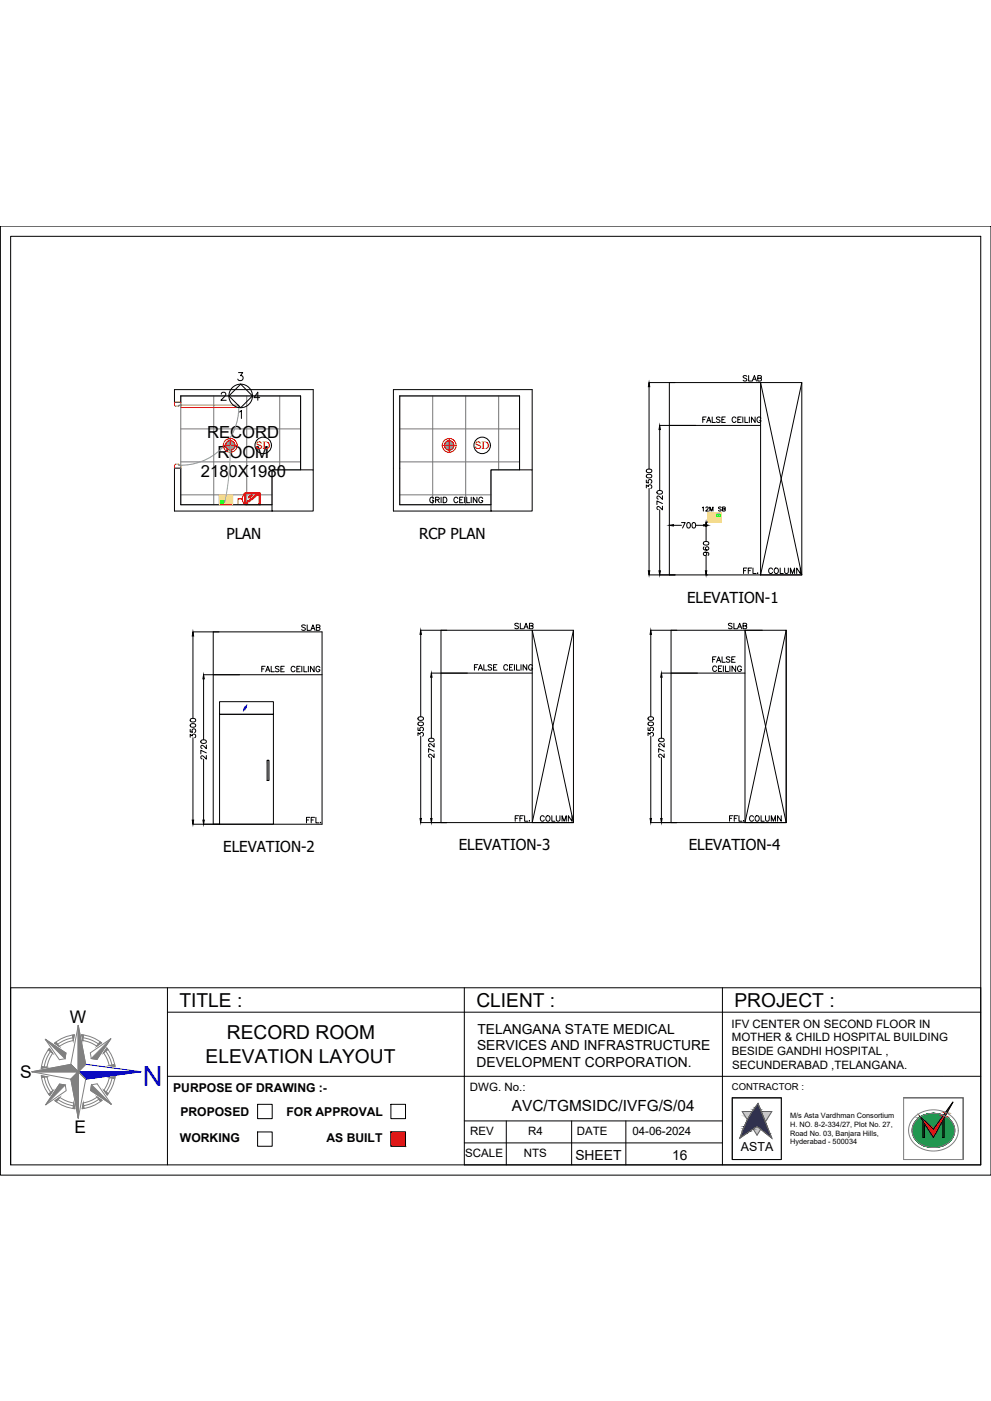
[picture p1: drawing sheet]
<svg xmlns="http://www.w3.org/2000/svg" width="420mm" height="594mm" viewBox="0 0 420 594" stroke-linecap="round" stroke-linejoin="round" font-family="sans-serif">
<!-- layer: ELE-4M UPS P.SB -->
<g fill="none" stroke="#767676" stroke-width=".42">
<path d="M76.6 167.9h50.8v31.3h-12.1v14.8h-38.7zM90.6 167.9v46.1M104.6 167.9v46.1M118.6 167.9v31.3M169.5 167.9h50.8v31.3h-12.1v14.8h-38.7zM183.5 167.9v46.1M197.4 167.9v46.1M211.4 167.9v31.3M76.6 181.9h50.8M76.6 195.9h50.8M169.5 181.9h50.8M169.5 195.9h50.8"/>
<path d="M76.6 209.8h38.7M169.5 209.8h38.7"/>
</g>
<!-- layer: FIRE EXTINGUISHER -->
<g fill="none" stroke="#f00" stroke-width=".42">
<path d="M102.2 211.4l.3 .3zM102.2 211.5h-1.3v2.3M102.5 211.5h.3M103.9 209a3.4 3.4 0 0 0 0 5M103.9 209h6.1v5h-6.1zM104 209.1h5.8v4.8h-5.8zM104.2 213.1l-.4 .3 .5 .6 .3-.3M104.3 213.5l-.3 .2M104.3 213l.9 .3M104.7 212.7l.1 .9M105.1 212.4l.4 .6M105.2 212.3l-.3 .3"/>
<path d="M105.3 212.2l.5 .6M105.8 210.9l-.3 .2M105.9 211.7l.5 .6-.8-.3 .4 .6M106 211l-.6-.4 .2 .8M106.2 210.4l.2 .3-.2 .2-.5-.6 .4-.2-.2 .5M106.7 211.4l-.4 .2 .3 .4 .3-.2-.2-.1M106.8 209.7l-.3 .1v.3l.3 .2 .2-.3M107.1 210.8l.3 .7-.7-.4M107.3 210.6l.4 .6M108 210.2l-.4 .4h.7l-.4 .3M108 210l.5 .6M108.4 209.7l.5 .6"/>
<path d="M108.6 210l-.3 .3M109 209.3l-.4 .3 .5 .5 .3-.3M109.1 209.7l-.3 .1M109.4 209.4l.1-.5-.4 .3 .5 .5M109.5 209.3l.5 .1M110 209h.4v5h-.4zM110.1 209.1h.2v4.8h-.2z"/>
</g>
<!-- layer: WALL -->
<path d="M127.4 199.2v-31.3h-50.8v2.7h-2.6v-5.4h58.8v34M220.3 199.2v-31.3h-50.8v46.1h38.7M225.6 199.2v-34h-58.8v51.5h41.4M115.3 214h-38.7v-15.5h-2.6v18.2h41.3" fill="none" stroke="#000" stroke-width=".42"/>
<!-- layer: COL -->
<path d="M322.5 162.2h17.4v81.6h-17.4zM322.5 162.2l17.4 81.6M339.9 162.2l-17.4 81.6M115.3 199.2h17.5v17.5h-17.5zM208.2 199.2h17.4v17.5h-17.4zM225.7 267.3h17.4v81.5h-17.4zM225.7 267.3l17.4 81.5M243.1 267.3l-17.4 81.5M315.9 267.3h17.4v81.5h-17.4zM315.9 267.3l17.4 81.5M333.3 267.3l-17.4 81.5" fill="none" stroke="#000" stroke-width=".42"/>
<!-- layer: DOOR -->
<path d="M74 170.6h2.8v1.2h-1v.4h-1.4l-.4-.4zM74 171.8h.1M76.8 171.8h24.4v1h-24.4zM74 197.3h.1M74.1 197.1l1.7-.2v.4h1v1.2h-2.8z" fill="none" stroke="#b88a00" stroke-width=".42"/>
<path d="M101.2 172.8a24.5 24.5 0 0 1-25.4 24.5" fill="none" stroke="#5ca1b8" stroke-width=".42"/>
<path d="M93 210h5.6v4h-5.6zM95.1 210.6h.6v1.2h-.6zM95.1 212.2h.6v1.2h-.6zM95.9 210.6h.6v1.2h-.6zM95.9 212.2h.6v1.2h-.6zM96.7 212.2h.6v1.2h-.6zM97.5 212.2h.6v1.2h-.6zM300.1 217.3h5.7v4.1h-5.7zM302.2 219.5h.6v1.3h-.6zM303 219.5h.6v1.3h-.6z" fill="none" stroke="#ffbf00" stroke-width=".42"/>
<path d="M93.5 212.2h.6v1.2h-.6zM94.3 212.2h.6v1.2h-.6z" fill="none" stroke="#0f0" stroke-width=".42"/>
<!-- layer: ELE-4M RAW P.SB -->
<g fill="none" stroke="#ffbf00" stroke-width=".42">
<path d="M93.5 210.6h1.4v1.2h-1.4zM93.9 210.9h.1M94.3 211.4h.1M94.4 211h.1M96.7 210.6h1.5v1.2h-1.5zM97.1 210.9h.1M97.5 211.4h.1M97.7 211h.1M97.7 210.9v.1M300.6 219.5v1.3h1.4v-1.3M301.2 219.8l.1 .2zM303.8 219.5v1.3h1.5v-1.3"/>
<path d="M304.5 219.8v.2zM301.1 220.4h.1M301.6 220.5h.1M304.3 220.4h.1M304.8 220.5h.1"/>
</g>
<!-- layer: ELE-12W LED -->
<g fill="none" stroke="#f00" stroke-width=".42">
<path d="M94.7 188.9h5.9M97.6 185.9v5.9M187.5 188.9h5.9M190.5 185.9v5.9"/>
<circle cx="97.6" cy="188.9" r="2"/>
<circle cx="97.6" cy="188.9" r="2.94"/>
<circle cx="190.4" cy="188.9" r="2"/>
<circle cx="190.4" cy="188.9" r="2.94"/>
</g>
<g fill="none" stroke="#989898" stroke-width=".42">
<path d="M95.6 188.9l2 2M95.6 189l1.9 1.9M95.6 188.7l2.2 2.2M95.6 189.1l1.8 1.7M95.6 188.6l2.3 2.2M95.7 188.5l2.3 2.3M95.7 189.2l1.5 1.6M95.7 188.4l2.4 2.4M95.7 189.4l1.4 1.4M95.7 188.3l2.4 2.5M95.7 188.2l2.6 2.5-2.6-2.4M95.8 188.1l2.6 2.6"/>
<path d="M95.8 188l2.7 2.7M95.8 189.7l1 1M95.8 188l2.7 2.6M95.9 187.9l2.7 2.7M95.9 189.9l.6 .6M96 187.8l2.7 2.7-2.8-2.7M96 187.6l2.8 2.8M96.1 187.6l2.8 2.8M96.2 187.5l2.8 2.8M96.2 187.4l2.9 2.8M96.3 187.4l2.8 2.8M96.5 187.2l2.8 2.8-2.9-2.7"/>
<path d="M96.5 187.2l2.8 2.7M96.7 187.1l2.7 2.7M96.7 187.1l2.7 2.6M96.9 187l2.6 2.6M97 187l2.5 2.5M97.1 186.9l2.5 2.5M97.2 186.9l2.4 2.4M97.3 186.9l2.3 2.3M97.5 186.9l2.1 2.1M97.6 186.9l2 2M97.8 186.9l1.8 1.8M97.9 186.9l1.7 1.7"/>
<path d="M98.2 186.9l1.3 1.4M98.3 187l1.2 1.1M98.8 187.2l.4 .5M188.5 189l1.8 1.9M188.5 188.7l2.1 2.2-2.1-2.1M188.5 189.1l1.7 1.7M188.5 189.2l1.6 1.6M188.6 189.5l1.2 1.2M188.6 188.2l2.5 2.5-2.6-2.4M188.6 188l2.8 2.6M188.6 189.7l1 1M188.8 187.8l2.8 2.7"/>
<path d="M188.8 187.7l2.8 2.8M188.9 187.6l3 2.6M189.1 187.4l2.9 2.7M189.6 187l2.7 2.7-2.7-2.6M189.9 186.9l2.4 2.6M190.1 186.9l2.3 2.3M190.2 186.9l2.2 2.2M190.4 186.9l2 2M190.5 186.9l1.9 1.9M190.6 186.9l1.8 1.8M190.7 186.9l1.7 1.7M190.9 186.9l1.5 1.5"/>
<path d="M190.9 190.8l-2.4-2.4 2.3 2.4M191 186.9l1.4 1.4M191.4 187.1l.8 .9M191.6 187.2l.5 .5M192.2 189.9l-2.8-2.8 2.7 2.8"/>
</g>
<!-- layer: FA-BELOW SMOKE DERECTOR -->
<g fill="none" stroke="#000" stroke-width=".42">
<circle cx="111.6" cy="188.9" r="3.5"/>
<circle cx="204.4" cy="188.9" r="3.5"/>
</g>
<!-- layer: ELE-LIGHTING WIRING -->
<path d="M97.6 188.9l-.6 12.8-1.6 11.1" fill="none" stroke="#63d7b6" stroke-width=".42"/>
<!-- layer: ELE-SOCKET NMBERING -->
<g fill="none" stroke="#000" stroke-width=".42">
<path d="M183.9 211.4a.85 .85 0 0 0-1-.6 .85 .85 0 0 0-.7 .9v.6a.83 .83 0 0 0 .9 .9 .83 .83 0 0 0 .8-.9h-.6M184.7 211.9l1.3-.1 .1-.7-1.4-.3v2.4M185.5 211.9l.7 1.3M187 210.8v2.4M187.9 210.8h.8a1.25 1.25 0 0 1 .8 1.2 1.25 1.25 0 0 1-.8 1.2h-.8zM194.1 211.4a.86 .86 0 0 0-1-.6 .86 .86 0 0 0-.7 .9v.6a.86 .86 0 0 0 .7 .9 .86 .86 0 0 0 1-.6M194.9 211.9h.9M196.3 210.8h-1.4v2.4h1.4M197 210.8v2.4M197.9 210.8v2.4h1.3M199.8 210.8v2.4M202.2 210.8v2.4l-1.5-2.4v2.4"/>
<path d="M204.7 211.4a.86 .86 0 0 0-1-.6 .86 .86 0 0 0-.7 .9v.6a.84 .84 0 0 0 .8 .9 .84 .84 0 0 0 .9-.9h-.6M315.2 242h.9M316.7 240.9h-1.5v2.3M317.2 242h.9M318.7 240.9h-1.5v2.3M319.2 240.9v2.3h1.4M321.1 243.1h.3zM302.1 279.6h.9M303.6 278.5h-1.5v2.3M306.1 278.5v2.3h1.4M309.5 278.8l-.6-.3-1 .3 .2 .6 1.4 .8v.3l-.6 .3-1-.3M310.2 279.6h.9"/>
<path d="M311.7 278.5h-1.5v2.3h1.5M111 283.6h.9M112.4 282.5h-1.4v2.4M112.6 284.9l.9-2.4 .9 2.4M113 284.1h1.1M115 282.5v2.4h1.3M118.3 282.9l-.5-.4-1 .4 .2 .5 1.3 .8-.5 .7-1-.4M119.1 283.6h.9M120.5 282.5h-1.4v2.4h1.4M125.1 283.1a.85 .85 0 0 0-1-.6 .85 .85 0 0 0-.7 .9v.6a.85 .85 0 0 0 .7 .9 .85 .85 0 0 0 1-.6M125.9 283.6h.8M127.3 282.5h-1.4v2.4h1.4"/>
<path d="M128 282.5v2.4M128.8 282.5v2.4h1.4M130.7 282.5v2.4M133.2 282.5v2.4l-1.6-2.4v2.4M135.6 283.1a.86 .86 0 0 0-1-.6 .86 .86 0 0 0-.6 .9v.6a.83 .83 0 0 0 .8 .9 .83 .83 0 0 0 .8-.9h-.5M201.1 283h.9M202.6 281.8h-1.5v2.4M202.8 284.2l.9-2.4 .9 2.4M203.1 283.4h1.2M205.1 281.8v2.4h1.4M208.5 282.2l-.6-.4-1 .4 .2 .5 1.4 .8v.3l-.6 .4-1-.4M209.2 283h.9"/>
<path d="M210.7 281.8h-1.5v2.4h1.5M215.2 282.4a.86 .86 0 0 0-.9-.6 .86 .86 0 0 0-.7 .9v.6a.86 .86 0 0 0 .7 .9 .86 .86 0 0 0 .9-.6M216 283h.9M217.5 281.8h-1.5v2.4h1.5M218.1 281.8v2.4M219 281.8v2.4h1.3M220.9 281.8v2.4M223.3 281.8v2.4l-1.5-2.4v2.4M225.8 282.4a.85 .85 0 0 0-1-.6 .85 .85 0 0 0-.7 .9v.6a.83 .83 0 0 0 .8 .9 .83 .83 0 0 0 .9-.9h-.6M303.8 280.8l.9-2.3 .9 2.3M303.8 282.9a.86 .86 0 0 0-1-.5 .86 .86 0 0 0-.7 .9v.5a.86 .86 0 0 0 .7 .9 .86 .86 0 0 0 1-.5M304.1 280.1h1.1"/>
<path d="M304.6 283.5h.9M306 282.4h-1.4v2.3h1.4M306.7 282.4v2.3M307.6 282.4v2.3h1.3M309.5 282.4v2.3M311.9 282.4v2.3l-1.5-2.3v2.3M314.3 282.9a.85 .85 0 0 0-.9-.5 .85 .85 0 0 0-.7 .9v.5a.83 .83 0 0 0 .8 .9 .83 .83 0 0 0 .8-.9h-.5M129.9 347.7h.9M131.4 346.6h-1.5v2.3M131.9 347.7h.9M133.4 346.6h-1.5v2.3M133.9 346.6v2.3h1.4"/>
<path d="M135.8 348.8h.2zM218.4 347h.9M219.9 345.9h-1.5v2.3M220.4 347h.9M221.9 345.9h-1.5v2.3M222.4 345.9v2.3h1.4M224.4 348v.2z"/>
</g>
<!-- layer: 0 -->
<g fill="none" stroke="#000" stroke-width=".42">
<path d="M.2 95.9h420v402.4h-420zM4.5 100.2h411.3v393.8h-411.3zM101.1 158h1.8l-1 1.3a1.13 1.13 0 0 1 .9 1.8 1.13 1.13 0 0 1-2-.4M93.8 167.1l.3-.6 1-.2 .5 .4 .2 .6-2.1 2.4h2.2M97 167.9l5-5 5 5-5 5zM101.5 174.7l.8-.7 .1 3.4M110.1 168.6h-2.4l1.6-2.3v3.4M113.3 322.4h.7v8.5h-.7zM196.9 418.9v75.1h218.9M415.8 418.9h-411.3v75.1M331.2 465.5h-20.7v26.2h20.7M383.1 465.5h25.3v26.2"/>
<path d="M310.5 491.5v-26h20.8v26"/>
<circle cx="102" cy="167.9" r="5"/>
</g>
<!-- layer: MEP_HVAC_RA_DUCT -->
<path d="M322.5 162.2h-38.7v81.6h56.1M283.8 180.4h38.7M90.4 267.9h46.1v81.6h-46.1zM225.7 267.3h-38.7v81.5h56.1M323.2 267.3h-38.7v81.5h48.8v-81.5M90.4 286.1h46.1M93.1 297.5h22.8v5.4h-22.8zM187 285.4h38.7M284.5 285.4h31.4M93.1 302.9h22.8v46.6h-22.8z" fill="none" stroke="#000" stroke-width=".42"/>
<!-- layer: ELE-4M UPS P.SB -->
<g fill="none" stroke="#000" stroke-width=".42">
<path d="M275.2 162.2h11M275.2 164v34.9M274.1 199.2a1.16 1.16 0 0 1 1.5-.4 1.16 1.16 0 0 1 .6 1.3 1.16 1.16 0 0 1-1.4 .5 1.16 1.16 0 0 1-.7-1.4zM279.7 180.4h15.3M279.7 182.1v25.9M274 206.9v-1.2l.9 .6a.78 .78 0 0 1 1.3-.5 .78 .78 0 0 1-.3 1.3M274 203.6v1.1l1 .1a.82 .82 0 0 1 0-1.3 .82 .82 0 0 1 1.2 .2 .82 .82 0 0 1-.3 1.2M274.1 201.5a1.16 1.16 0 0 1 1.5-.5 1.16 1.16 0 0 1 .6 1.3 1.16 1.16 0 0 1-1.4 .5 1.16 1.16 0 0 1-.7-1.3zM275.2 207.1v34.9M278.6 208.3a1.16 1.16 0 0 1 1.5-.4 1.16 1.16 0 0 1 .6 1.3 1.16 1.16 0 0 1-1.4 .5 1.16 1.16 0 0 1-.7-1.4zM279.7 216.2v25.8M280.9 214.6v1.6l-1.9-1.5-.5 .9 .6 .5"/>
<path d="M280.9 213.5l-2.4-1.1v1.6M280.9 210.2v1.6l-1.9-1.5-.5 .9 .6 .4M283.8 222.6v.2M285.5 222.8h3.4M288.9 221.6h1.6l-1.1 2.3M291.5 221.7a1.14 1.14 0 0 1 1.4 .8 1.14 1.14 0 0 1-.8 1.4l-.8-.4-.1-.9zM293.7 221.7a1.14 1.14 0 0 1 1.4 .8 1.14 1.14 0 0 1-.8 1.4l-.8-.4-.1-.9zM295 222.8h3.3M298.3 229.9a1.16 1.16 0 0 1 1.4-.4 1.16 1.16 0 0 1 .7 1.3 1.16 1.16 0 0 1-1.4 .5 1.16 1.16 0 0 1-.7-1.4zM298.5 231.9l-.2 .1a1.14 1.14 0 0 0 .8 1.4 1.14 1.14 0 0 0 1.4-.8 .72 .72 0 0 0-.6-.8 .72 .72 0 0 0-.8 .7 .72 .72 0 0 0 .6 .8M299 234.1a.72 .72 0 0 1 .6 1 .72 .72 0 0 1-1.2 .3 .72 .72 0 0 1 .1-1.1l.5-.2a1.1 1.1 0 0 1 1.5 .9l-.3 .5M299.3 221.4h.8"/>
<path d="M299.4 223.2v6.4M299.4 235.6v6.4M300.1 222.6v.2M275.2 243.8h11M299.3 243.8h.8M81.8 267.9h11M81.8 269.7v34.9M178.3 267.3h11.1M178.4 269v34.9M275.9 267.3h11M275.9 269v34.9M86.3 286.1h15.3"/>
<path d="M86.3 287.9v25.8M182.9 285.4h15.3M182.9 287.2v25.8M280.4 285.4h15.3M280.4 287.2v25.8M80.6 312.6v-1.2l.9 .7a.77 .77 0 0 1 1.3-.6 .77 .77 0 0 1-.3 1.3M80.6 309.3v1.1l1 .1a.82 .82 0 0 1 0-1.2 .82 .82 0 0 1 1.3 .1 .82 .82 0 0 1-.4 1.2M80.8 307.2a1.16 1.16 0 0 1 1.4-.5 1.16 1.16 0 0 1 .7 1.4 1.16 1.16 0 0 1-1.5 .4 1.16 1.16 0 0 1-.6-1.3zM80.8 305a1.16 1.16 0 0 1 1.4-.5 1.16 1.16 0 0 1 .7 1.3 1.16 1.16 0 0 1-1.5 .5 1.16 1.16 0 0 1-.6-1.3zM81.8 312.8v35M85.3 314a1.16 1.16 0 0 1 1.4-.4 1.16 1.16 0 0 1 .7 1.3 1.16 1.16 0 0 1-1.5 .5 1.16 1.16 0 0 1-.6-1.4zM87.5 319.2l-2.4-1.1v1.6"/>
<path d="M87.5 315.9v1.6l-1.9-1.5-.5 .9 .6 .5M177.2 311.9v-1.2l.9 .7a.78 .78 0 0 1 1.2-.6 .78 .78 0 0 1-.2 1.3M177.2 308.6v1.1l1 .1a.82 .82 0 0 1 0-1.2 .82 .82 0 0 1 1.2 .1 .82 .82 0 0 1-.3 1.2M177.3 306.5a1.16 1.16 0 0 1 1.4-.5 1.16 1.16 0 0 1 .7 1.4 1.16 1.16 0 0 1-1.4 .4 1.16 1.16 0 0 1-.7-1.3zM177.3 304.3a1.16 1.16 0 0 1 1.4-.5 1.16 1.16 0 0 1 .7 1.4 1.16 1.16 0 0 1-1.4 .4 1.16 1.16 0 0 1-.7-1.3zM178.4 312.2v34.9M181.8 313.3a1.16 1.16 0 0 1 1.5-.4 1.16 1.16 0 0 1 .6 1.3 1.16 1.16 0 0 1-1.4 .5 1.16 1.16 0 0 1-.7-1.4zM184 319.7v1.5l-1.8-1.4-.5 .9 .6 .4M184 318.6l-2.3-1.1v1.5M184 315.2v1.6l-1.8-1.5-.5 .9 .6 .5M274.7 311.9v-1.2l.9 .7a.78 .78 0 0 1 1.3-.6 .78 .78 0 0 1-.3 1.3M274.7 308.6v1.1l1 .1a.82 .82 0 0 1 0-1.2 .82 .82 0 0 1 1.3 .1 .82 .82 0 0 1-.4 1.2"/>
<path d="M274.9 306.5a1.16 1.16 0 0 1 1.4-.5 1.16 1.16 0 0 1 .7 1.4 1.16 1.16 0 0 1-1.5 .4 1.16 1.16 0 0 1-.6-1.3zM274.9 304.3a1.16 1.16 0 0 1 1.4-.5 1.16 1.16 0 0 1 .7 1.4 1.16 1.16 0 0 1-1.5 .4 1.16 1.16 0 0 1-.6-1.3zM275.9 312.2v34.9M279.4 313.3a1.16 1.16 0 0 1 1.4-.4 1.16 1.16 0 0 1 .7 1.3 1.16 1.16 0 0 1-1.5 .5 1.16 1.16 0 0 1-.6-1.4zM281.6 319.7v1.5l-1.9-1.4-.4 .9 .5 .4M281.6 318.6l-2.3-1.1v1.5M281.6 315.2v1.6l-1.9-1.5-.4 .9 .5 .5M86.3 321.9v25.9M87.5 320.4v1.5l-1.9-1.4-.5 .9 .6 .4M182.9 321.2v25.9M280.4 321.2v25.9M81.8 349.5h11"/>
<path d="M178.3 348.8h11.1M275.9 348.8h11"/>
</g>
<g fill="#000" stroke="#000" stroke-width=".42">
<path d="M275.2 162.2l.3 1.8h-.6zM279.7 180.4l.3 1.7h-.6zM283.8 222.8l1.7-.3v.5zM298.3 222.5l1.8 .3-1.8 .2zM299.4 221.4l.3 1.8h-.6zM274.9 242h.6l-.3 1.8zM279.4 242h.6l-.3 1.8zM299.1 242h.6l-.3 1.8zM81.8 267.9l.3 1.8h-.6zM178.4 267.3l.3 1.7h-.6zM275.9 267.3l.3 1.7h-.6zM86.3 286.1l.3 1.8h-.6z"/>
<path d="M182.9 285.4l.3 1.8h-.6zM280.4 285.4l.3 1.8h-.6zM81.5 347.8h.6l-.3 1.7zM86 347.8h.6l-.3 1.7zM178.1 347.1h.6l-.3 1.7zM182.6 347.1h.6l-.3 1.7zM275.6 347.1h.6l-.3 1.7zM280.1 347.1h.6l-.3 1.7z"/>
</g>
<!-- layer: 0 -->
<path d="M113.3 322.4l.7 8.5v-8.5zM113.3 322.4l.7 8.5h-.7z" fill="#dbdbdb" stroke="#dbdbdb" stroke-width=".42"/>
<!-- layer: SECTION -->
<path d="M104 299.5l-.7 1.3M104.5 299.8l-.7 1.3M104.7 298.8l-1.6 2.8" fill="none" stroke="#00f" stroke-width=".42"/>
<!-- layer: hatch -->
<path d="M415.8 418.8v75.2" fill="none" stroke="#000" stroke-width=".42"/>
<!-- layer: TITLE -->
<g fill="none" stroke="#808080" stroke-width=".42">
<path d="M33.2 434.8v19.7v-19.7M34.6 438.8a15.7 15.7 0 0 1 8.5 3.4l-2.1 1.4a13.3 13.3 0 0 0-5.9-2.4zM13.5 454.5h19.7l-3.1 3.1 3.1-3.1zM17.5 456.1l2.5 .5a13.3 13.3 0 0 0 2.5 5.9l-1.4 2a15.7 15.7 0 0 1-3.6-8.4zM18.8 456.8a14.6 14.6 0 0 0 2.7 6.4M19.2 440.7l8.8 5.8-.4 2.4-2.4 .5zM20.9 444.6a15.7 15.7 0 0 0-3.4 8.4l2.4-.5a13.2 13.2 0 0 1 2.4-5.9l-1.4-2M21.4 445.9a14.6 14.6 0 0 0-2.6 6.5M23.1 442.4a15.7 15.7 0 0 1 8.4-3.6l-.5 2.5a13.3 13.3 0 0 0-5.8 2.4zM25.3 459.7l2.4 .4 .4 2.4-8.7 6zM30 451.3l3.2 3.2-3.2-3.2M30 451.3l-16.5 3.2 16.6 3.1 3.1 16.5 3.2-16.5"/>
<path d="M30.9 440.1a14.6 14.6 0 0 0-6.4 2.7M35.3 440.1a14.6 14.6 0 0 1 6.4 2.6M36.3 451.3l-3.1-16.5-3.2 16.5M36.3 451.3l-3.1 3.2v19.6v-19.6l3.2 3.1-3.2-3.1zM38.3 446.5l8.7-6-5.9 8.7-2.4-.3zM38.8 460l2.4-.4 6 8.7-8.8-5.9zM44.8 445.8a14.6 14.6 0 0 1 2.7 6.2M45.3 444.4a15.7 15.7 0 0 1 3.4 7.7l-2.4-.3a13.4 13.4 0 0 0-2.4-5.3zM46.3 457l2.5-.4a15.8 15.8 0 0 1-3.4 7.7l-1.4-2a13.4 13.4 0 0 0 2.3-5.3zM47.5 456.8a14.6 14.6 0 0 1-2.5 6.2M23.3 466.7l2-1.4a13.4 13.4 0 0 0 6 2.4l.4 2.4a15.7 15.7 0 0 1-8.4-3.4zM24.7 466.3a14.6 14.6 0 0 0 6.4 2.6"/>
<path d="M35.3 467.7a13.4 13.4 0 0 0 5.9-2.5l2 1.4a15.7 15.7 0 0 1-8.3 3.5zM41.9 466.1a14.6 14.6 0 0 1-6.4 2.7"/>
</g>
<g fill="#808080" stroke="#808080" stroke-width=".42">
<path d="M33.2 434.8l3.1 16.5-3.1 3.2z"/>
<path d="M33.2 454.5v19.6l-3.1-16.5z"/>
<path d="M41.2 465.2l2 1.4-.6 .5z"/>
<path d="M38.8 460l8.4 8.3-8.8-5.9z"/>
<path d="M44 462.3l1.9 1.4-.5 .6z"/>
<path d="M35.3 467.7l.4 2.3-.8 .1z"/>
<path d="M31.3 467.7l.4 2.4-.8-.1z"/>
<path d="M20.6 463.9l1.9-1.4-1.4 2z"/>
<path d="M23.3 466.7l2-1.4-1.3 1.9z"/>
<path d="M25.3 459.7l2.4 .4-8.3 8.4z"/>
<path d="M13.5 454.5l16.5-3.2 3.2 3.2z"/>
<path d="M17.5 456.2l2.5 .4-2.4 .4z"/>
<path d="M17.6 452.2l2.3 .3-2.4 .5z"/>
<path d="M47 440.5l-5.9 8.7-2.4-.3z"/>
<path d="M42.4 441.7l.7 .5-2.1 1.4z"/>
<path d="M45.3 444.4l.5 .7-1.9 1.4z"/>
<path d="M34.6 438.8l.8 .1-.3 2.3z"/>
<path d="M19.2 440.7l8.8 5.8-.4 2.4z"/>
<path d="M30.7 438.9l.8-.1-.4 2.5z"/>
<path d="M20.9 444.6l1.4 2-1.9-1.3z"/>
<path d="M23.1 442.4l.7-.5 1.4 1.8z"/>
<path d="M46.3 451.8l2.3-.5 .1 .8z"/>
<path d="M46.3 457l2.5-.4-.2 .8z"/>
</g>
<path d="M36.3 451.3l23.5 3.2-23.4 3.1" fill="none" stroke="#00f" stroke-width=".42"/>
<path d="M33.2 454.5h26.6l-23.4 3.1z" fill="#00f" stroke="#00f" stroke-width=".42"/>
<!-- layer: MEP_HVAC_TEXT -->
<path d="M71 418.9v75.1M306.3 418.9v75.1M71 429.2h344.8M71 456.4h344.8M196.9 475.3h109.4M214.7 475.3v18.7M242.4 475.3v18.7M265.3 475.3v18.7M196.9 484.6h109.4" fill="none" stroke="#000" stroke-width=".42"/>
<!-- layer: 0.0 -->
<path d="M109.2 468.3h6.2v6h-6.2zM109.2 480h6.2v6.1h-6.2zM165.7 468.3h6.2v6h-6.2zM165.7 480h6.2v6.1h-6.2zM389.9 473.3l5.9 5.5 8.2-11.5-8.2 15zM391.2 475.3v7h.8v-5.8M400.3 474.2v8.1h-.8v-6.8" fill="none" stroke="#000" stroke-width=".42"/>
<!-- layer: MEP_HVAC_TEXT -->
<path d="M165.7 480l6.2 6.1v-6.1zM165.7 480l6.2 6.1h-6.2z" fill="#f00" stroke="#f00" stroke-width=".42"/>
<!-- layer: 0.0 -->
<g fill="#000" stroke="#000" stroke-width=".42">
<path d="M391.2 475.3l.2 .2zM400.3 474.2v1.1h-.7z"/>
<path d="M391.2 475.5l.8 1zM391.2 475.5l.8 1h-.8z"/>
<path d="M391.2 476.5l.8 5.8v-5.8zM391.2 476.5l.8 5.8h-.8z"/>
<path d="M399.6 475.3l.7 .2zM399.6 475.3l.7 .2z"/>
<path d="M399.5 475.5l.8 6.8v-6.8zM399.5 475.5l.8 6.8h-.8z"/>
</g>
<g fill="#139b48" stroke="#139b48" stroke-width=".42">
<path d="M395.4 472.1h.6z"/>
<path d="M399.5 475.5l-.1 .2z"/>
<path d="M395.2 486.6h1.1z"/>
<path d="M395.4 472.1h.9zM395.3 472.1h1z"/>
<path d="M395.3 472.1h1.2zM395 472.1h1.5z"/>
<path d="M395 472.1l1.7 .1zM394.8 472.2h1.9z"/>
<path d="M394.8 472.2h2.1zM394.6 472.2h2.3z"/>
<path d="M394.6 472.2h2.5zM394.4 472.2h2.7z"/>
<path d="M394.4 472.2h2.9zM394.1 472.2h3.2z"/>
<path d="M394.1 472.2l3.5 .1zM394 472.3h3.6z"/>
<path d="M394 472.3h3.8zM393.7 472.3h4.1z"/>
<path d="M393.7 472.3h4.3zM393.5 472.3h4.5z"/>
<path d="M393.5 472.3l4.7 .1zM393.3 472.4h4.9z"/>
<path d="M393.3 472.4h5.1zM393.1 472.4h5.3z"/>
<path d="M393.1 472.4l5.5 .1zM392.9 472.5h5.7z"/>
<path d="M392.9 472.5h5.9zM392.7 472.5h6.1z"/>
<path d="M392.7 472.5l6.3 .1zM392.5 472.6h6.5z"/>
<path d="M392.5 472.6l6.7 .1zM392.3 472.7h6.9z"/>
<path d="M392.3 472.7h7.1zM392.1 472.7h7.3z"/>
<path d="M392.1 472.7l7.5 .1zM391.9 472.8h7.7z"/>
<path d="M391.9 472.8l7.9 .1zM391.7 472.9h8.1z"/>
<path d="M391.7 472.9l8.3 .1zM391.5 473h8.5z"/>
<path d="M391.5 473h8.5zM391.3 473h8.6z"/>
<path d="M391.3 473h8.6zM391 473.2h8.8z"/>
<path d="M391 473.2h8.8zM390.6 473.4h9.1z"/>
<path d="M400.7 473.4l.4 .1zM400.7 473.4l.4 .1z"/>
<path d="M390.6 473.4h9.1zM390.3 473.6h9.2z"/>
<path d="M400.6 473.5l.8 .2zM400.6 473.5l.8 .2h-.9z"/>
<path d="M390.1 473.7l.2 .2zM389.8 473.9h.5z"/>
<path d="M400.5 473.7l1.3 .2zM400.5 473.7l1.3 .2h-1.4z"/>
<path d="M389.8 473.9l.7 .2zM389.5 474.1l.3-.2 .7 .2z"/>
<path d="M400.4 473.9l1.7 .3zM400.4 473.9l1.7 .3h-1.8z"/>
<path d="M400.3 474.2h1.8zM400.3 474.2h1.8z"/>
<path d="M389.5 474.1l1.1 .3zM389.2 474.4l.3-.3 1.1 .3z"/>
<path d="M400.3 474.2l2.1 .2zM400.3 474.2l2.1 .2h-2.1z"/>
<path d="M389.2 474.4l1.6 .2-.2-.2zM388.9 474.6l.3-.2 1.6 .2z"/>
<path d="M400.3 474.4l2.4 .3-.3-.3zM400.3 474.4l2.4 .3h-2.4z"/>
<path d="M388.9 474.6l2.1 .3-.2-.3zM388.6 474.9l.3-.3 2.1 .3z"/>
<path d="M400.3 474.7l2.6 .3-.2-.3zM400.3 474.7l2.6 .3h-2.6z"/>
<path d="M388.6 474.9l2.5 .3-.1-.3zM388.6 474.9l2.5 .3h-2.7z"/>
<path d="M400.3 475l2.9 .2-.3-.2zM400.3 475l2.9 .2h-2.9z"/>
<path d="M388.4 475.2l2.8 .1zM388.4 475.2l2.8 .1h-3z"/>
<path d="M388.2 475.3l3 .1zM388.2 475.3l3 .1z"/>
<path d="M400.3 475.2l3.1 .3-.2-.3zM400.3 475.2l3.1 .3h-3.1z"/>
<path d="M388.1 475.4l3.1 .3v-.3zM388.1 475.4l3.1 .3h-3.3z"/>
<path d="M400.3 475.5l3.3 .3-.2-.3zM400.3 475.5l3.3 .3h-3.3z"/>
<path d="M387.9 475.7l3.3 .4v-.4zM387.9 475.7l3.3 .4h-3.5z"/>
<path d="M400.3 475.8l3.5 .3-.2-.3zM400.3 475.8l3.5 .3h-3.5z"/>
<path d="M387.7 476.1l3.5 .3v-.3zM387.7 476.1l3.5 .3h-3.7z"/>
<path d="M400.3 476.1l3.7 .3-.2-.3zM400.3 476.1l3.7 .3h-3.7z"/>
<path d="M387.5 476.4l3.7 .3v-.3zM387.5 476.4l3.7 .3h-3.8z"/>
<path d="M400.3 476.4l3.9 .4-.2-.4zM400.3 476.4l3.9 .4h-3.9z"/>
<path d="M387.4 476.7l3.8 .3v-.3zM387.4 476.7l3.8 .3h-4z"/>
<path d="M400.3 476.8l4 .3-.1-.3zM400.3 476.8l4 .3h-4z"/>
<path d="M387.2 477l4 .3v-.3zM387.2 477l4 .3h-4.1z"/>
<path d="M400.3 477.1l4.2 .3-.2-.3zM400.3 477.1l4.2 .3h-4.2z"/>
<path d="M387.1 477.3l4.1 .4v-.4zM387.1 477.3l4.1 .4h-4.2z"/>
<path d="M400.3 477.4l4.3 .4-.1-.4zM400.3 477.4l4.3 .4h-4.3z"/>
<path d="M387 477.7l4.2 .3v-.3zM387 477.7l4.2 .3h-4.3z"/>
<path d="M400.3 477.8l4.3 .3v-.3zM400.3 477.8l4.3 .3h-4.3z"/>
<path d="M386.9 478l4.3 .4v-.4zM386.9 478l4.3 .4h-4.4z"/>
<path d="M400.3 478.1l4.4 .3-.1-.3zM400.3 478.1l4.4 .3h-4.4z"/>
<path d="M386.8 478.4l4.4 .3v-.3zM386.8 478.4l4.4 .3h-4.4z"/>
<path d="M400.3 478.4l4.5 .4-.1-.4zM400.3 478.4l4.5 .4h-4.5z"/>
<path d="M390.3 473.6l5.5 5.2 3.7-5.2zM390.3 473.6l5.5 5.2z"/>
<path d="M386.8 478.7l4.4 .3v-.3zM386.8 478.7l4.4 .3h-4.5z"/>
<path d="M400.3 478.8l4.5 .3v-.3zM400.3 478.8l4.5 .3h-4.5z"/>
<path d="M386.7 479l4.5 .4v-.4zM386.7 479l4.5 .4h-4.5z"/>
<path d="M400.3 479.1l4.5 .4v-.4zM400.3 479.1l4.5 .4h-4.5z"/>
<path d="M386.7 479.4l4.5 .3v-.3zM386.7 479.4l4.5 .3h-4.5z"/>
<path d="M400.3 479.5l4.5 .3v-.3zM400.3 479.5l4.5 .3h-4.5z"/>
<path d="M386.7 479.7l4.5 .4v-.4zM386.7 479.7l4.5 .4h-4.4z"/>
<path d="M400.3 479.8l4.4 .4 .1-.4zM400.3 479.8l4.4 .4h-4.4z"/>
<path d="M386.8 480.1l4.4 .3v-.3zM386.8 480.1l4.4 .3h-4.4z"/>
<path d="M400.3 480.2l4.4 .3v-.3zM400.3 480.2l4.4 .3h-4.4z"/>
<path d="M386.8 480.4l4.4 .4v-.4zM386.8 480.4l4.4 .4h-4.3z"/>
<path d="M400.3 480.5l4.3 .4 .1-.4zM400.3 480.5l4.3 .4h-4.3z"/>
<path d="M386.9 480.8l4.3 .3v-.3zM386.9 480.8l4.3 .3h-4.2z"/>
<path d="M400.3 480.9l4.2 .3 .1-.3zM400.3 480.9l4.2 .3h-4.2z"/>
<path d="M387 481.1l4.2 .3v-.3zM387 481.1l4.2 .3h-4.1z"/>
<path d="M400.3 481.2l4.1 .3 .1-.3zM400.3 481.2l4.1 .3h-4.1z"/>
<path d="M387.1 481.4l4.1 .4v-.4zM387.1 481.4l4.1 .4h-4z"/>
<path d="M400.3 481.5l3.9 .4 .2-.4zM400.3 481.5l3.9 .4h-3.9z"/>
<path d="M387.2 481.8l4 .3v-.3zM387.2 481.8l4 .3h-3.8z"/>
<path d="M400.3 481.9l3.8 .3 .1-.3zM400.3 481.9l3.8 .3h-3.8z"/>
<path d="M399.4 475.7l.1 6.5zM399.4 475.7l.1 6.5h-3.7z"/>
<path d="M392 476.7l3.6 5.5zM392 476.7l3.6 5.5h-3.6z"/>
<path d="M400.3 482.2h3.8zM400.3 482.2l3.7 .1z"/>
<path d="M395.8 482.2l3.7 .1zM395.8 482.2l3.7 .1z"/>
<path d="M392 482.2l3.8 .1zM392 482.2l3.8 .1z"/>
<path d="M387.4 482.1l3.8 .2v-.2zM387.4 482.1l3.8 .2h-3.7z"/>
<path d="M387.5 482.3h16.5zM387.5 482.3l16.4 .1z"/>
<path d="M387.6 482.4h16.3zM387.6 482.4l16.3 .1z"/>
<path d="M387.6 482.5l16.1 .2 .2-.2zM387.6 482.5l16.1 .2h-15.9z"/>
<path d="M387.8 482.7h15.9zM387.8 482.7l15.9 .1z"/>
<path d="M387.8 482.8l15.7 .2 .2-.2zM387.8 482.8l15.7 .2h-15.5z"/>
<path d="M388 483h15.5zM388 483l15.5 .1z"/>
<path d="M388 483.1l15.3 .2 .2-.2zM388 483.1l15.3 .2h-15.1z"/>
<path d="M388.2 483.3h15.1zM388.2 483.3l15 .1z"/>
<path d="M388.3 483.4h14.9zM388.3 483.4l14.8 .2z"/>
<path d="M388.5 483.6h14.6zM388.5 483.6l14.5 .1z"/>
<path d="M388.5 483.7h14.5zM388.5 483.7l14.3 .2z"/>
<path d="M388.7 483.9h14.1zM388.7 483.9h14z"/>
<path d="M388.8 483.9h13.9zM388.8 483.9l13.7 .2z"/>
<path d="M389 484.1h13.5zM389 484.1l13.4 .1z"/>
<path d="M389.1 484.2h13.3zM389.1 484.2l13.1 .2z"/>
<path d="M389.3 484.4h12.9zM389.3 484.4l12.8 .1z"/>
<path d="M389.4 484.5h12.7zM389.4 484.5l12.5 .1z"/>
<path d="M389.6 484.6h12.3zM389.6 484.6l12.2 .1z"/>
<path d="M389.7 484.7h12.1zM389.7 484.7l11.9 .2z"/>
<path d="M389.9 484.9h11.7zM389.9 484.9h11.6z"/>
<path d="M390 484.9h11.5zM390 484.9l11.2 .2z"/>
<path d="M390.3 485.1h10.9zM390.3 485.1h10.9z"/>
<path d="M390.4 485.1h10.8zM390.4 485.1l10.5 .2z"/>
<path d="M390.6 485.3h10.3zM390.6 485.3h10.2z"/>
<path d="M390.7 485.3h10.1zM390.7 485.3l9.8 .2z"/>
<path d="M391 485.5h9.5zM391 485.5h9.4z"/>
<path d="M391.1 485.5h9.3zM391.1 485.5l9.1 .2z"/>
<path d="M391.3 485.7h8.9zM391.3 485.7h8.8z"/>
<path d="M391.4 485.7h8.7zM391.4 485.7l8.4 .1z"/>
<path d="M391.7 485.8h8.1zM391.7 485.8l8 .1z"/>
<path d="M391.8 485.9h7.9zM391.8 485.9l7.6 .1z"/>
<path d="M392.1 486h7.3zM392.1 486h7.2z"/>
<path d="M392.2 486h7.1zM392.2 486l6.8 .1z"/>
<path d="M392.5 486.1h6.5zM392.5 486.1h6.4z"/>
<path d="M392.6 486.1h6.3zM392.6 486.1l6 .1z"/>
<path d="M392.9 486.2h5.7zM392.9 486.2h5.6z"/>
<path d="M393 486.2h5.5zM393 486.2l5.2 .1z"/>
<path d="M393.3 486.3h4.9zM393.3 486.3h4.7z"/>
<path d="M393.5 486.3h4.5zM393.5 486.3l4.2 .1z"/>
<path d="M393.8 486.4h3.9zM393.8 486.4h3.8z"/>
<path d="M393.9 486.4h3.7zM393.9 486.4l3.4 .1z"/>
<path d="M394.2 486.5h3.1zM394.2 486.5h3z"/>
<path d="M394.3 486.5h2.9zM394.3 486.5h2.6z"/>
<path d="M394.6 486.5h2.3zM394.6 486.5h2.2z"/>
<path d="M394.7 486.5h2.1zM394.7 486.5l1.7 .1z"/>
<path d="M395 486.6h1.4zM395 486.6h1.3z"/>
<path d="M395.2 486.6h.8zM395.5 486.6h.5z"/>
</g>
<g fill="#ed1f24" stroke="#ed1f24" stroke-width=".42">
<path d="M404 467.3l-2.4 4.4h-.7z"/>
<path d="M400.9 471.7h.7z"/>
<path d="M400 473l.4 .1z"/>
<path d="M400 473h.9z"/>
<path d="M400.9 471.7l.6 .1zM401.2 471.8h.3z"/>
<path d="M400.9 471.7l.3 .1zM400.9 471.7l.3 .1z"/>
<path d="M400.8 471.8l.6 .2zM400.8 471.8l.6 .2z"/>
<path d="M400.7 472l.2 1 .5-1zM400.7 472l.2 1h-.9z"/>
<path d="M400 473l.8 .1zM400.4 473.1h.4z"/>
<path d="M399.8 473.1l.9 .2zM399.8 473.1l.9 .2h-1z"/>
<path d="M399.7 473.3l.8 .4 .2-.4zM399.7 473.3l.8 .4h-1z"/>
<path d="M399.5 473.7l-1.8 5.1 2.8-5.1zM399.5 473.7l-1.8 5.1h-1.9z"/>
<path d="M390.2 473.7l5.6 5.1zM390.2 473.7l5.6 5.1h-2.3z"/>
<path d="M393.5 478.8l2.3 3.5zM393.5 478.8h4.2l-1.9 3.5z"/>
</g>
<!-- layer: 0 -->
<path d="M389.9 473.3l.4 .3z" fill="#ed1f24" stroke="#ed1f24" stroke-width=".42"/>
<!-- layer: 0.0 -->
<path d="M310.5 465.5h20.7l.1 26.2h-20.8zM383.1 465.5h25.3v26.2h-25.3zM387.6 473.8l2.7-2 3.7-1.1 3.7 .1 3.7 1.2 2.8 2.1 1.6 2.7 .5 3-.9 3-1.1 1.6-1.5 1.4-3.8 1.9-4.4 .3-4.3-1.2-3.1-2.4-1.1-1.6-.7-1.9-.2-2 .4-1.9 .8-1.7zM388.6 474.9a10.2 10.2 0 0 1 15.5 1.6 6.8 6.8 0 0 1-4.8 9.5 9.3 9.3 0 0 1-12.5-5.7 6.2 6.2 0 0 1 1.8-5.4z" fill="none" stroke="#808080" stroke-width=".42"/>
<!-- layer: 0 -->
<g fill="#c7c8ca" stroke="#c7c8ca" stroke-width=".42">
<path d="M316.3 473.9h1.1l-.3 .4z"/>
<path d="M322.7 471.3h4.5l-2.1 3.5z"/>
<path d="M319.3 478.7l1.7-1.1 1.4 1.1z"/>
<path d="M319.3 478.7l3.2 .1z"/>
<path d="M314.7 471.3l4.3 .4 .4-.4zM314.7 471.3l4.3 .4h-4.1z"/>
<path d="M314.9 471.7l3.8 .4 .3-.4zM314.9 471.7l3.8 .4h-3.5z"/>
<path d="M315.2 472.1l3.1 .5 .4-.5zM315.2 472.1l3.1 .5h-2.8z"/>
<path d="M315.5 472.6l2.5 .4 .3-.4zM315.5 472.6l2.5 .4h-2.3z"/>
<path d="M315.7 473l2 .4 .3-.4zM315.7 473l2 .4h-1.7z"/>
<path d="M316 473.4l1.4 .5 .3-.5zM316 473.4l1.4 .5h-1.1z"/>
<path d="M316.3 473.9l.3 .4h.5zM316.6 474.3h.5l-.3 .5z"/>
<path d="M322.7 471.3l1.4 3.5h1zM324.1 474.8h1l-.6 .9z"/>
<path d="M319.3 478.7l3.2 .1zM319.4 478.8h3.1l-1.5 2.6z"/>
</g>
<path d="M319.3 478.7l1.7 2.7 1.5-2.6M319.6 471.3h-4.9l2.1 3.5M321.4 467.9l5.8 14.7-6.2-5-7.3 5 3.5-8.3zM322.7 471.3h4.5l-2.7 4.4" fill="none" stroke="#636466" stroke-width=".42"/>
<g fill="#293189" stroke="#293189" stroke-width=".42">
<path d="M321.4 467.9l.7 1.7h-1.9z"/>
<path d="M314.4 480.7h2.1l-2.8 1.9z"/>
<path d="M321 477.6h4.2l1.3 3.1z"/>
<path d="M320.2 469.6l2.2 .9-.3-.9zM320.2 469.6l2.2 .9h-2.8z"/>
<path d="M319.6 470.5l3.1 .8-.3-.8zM319.6 470.5l3.1 .8h-3.7z"/>
<path d="M319 471.3l3.9 .5-.2-.5zM319 471.3l3.9 .5h-4.2z"/>
<path d="M318.7 471.8l4.4 .4-.2-.4zM318.7 471.8l4.4 .4h-4.7z"/>
<path d="M318.4 472.2l4.9 .4-.2-.4zM318.4 472.2l4.9 .4h-5.2z"/>
<path d="M318.1 472.6l5.3 .5-.1-.5zM318.1 472.6l5.3 .5h-5.5z"/>
<path d="M317.9 473.1l5.7 .4-.2-.4zM317.9 473.1l5.7 .4h-6z"/>
<path d="M317.6 473.5l6.2 .5-.2-.5zM317.6 473.5l6.2 .5h-6.4z"/>
<path d="M317.4 474l6.6 .4-.2-.4zM317.4 474l6.6 .4h-6.9z"/>
<path d="M317.1 474.4l7.1 .5-.2-.5zM317.1 474.4l7.1 .5h-7.3z"/>
<path d="M316.9 474.9l7.4 .5-.1-.5zM316.9 474.9l7.4 .5h-7.7z"/>
<path d="M316.6 475.4l7.9 .4-.2-.4zM316.6 475.4l7.9 .4h-8.1z"/>
<path d="M316.4 475.8l8.3 .5-.2-.5zM316.4 475.8l8.3 .5h-8.5z"/>
<path d="M316.2 476.3l8.7 .5-.2-.5zM316.2 476.3l8.7 .5h-8.9z"/>
<path d="M316 476.8l9.2 .8-.3-.8zM316 476.8l9.2 .8h-9.6z"/>
<path d="M315.6 477.6h5.4zM315.6 477.6l5.1 .1z"/>
<path d="M315.6 477.7l3.7 1 1.4-1zM315.6 477.7l3.7 1h-4.1z"/>
<path d="M315.2 478.7l2.7 1 1.4-1zM315.2 478.7l2.7 1h-3.1z"/>
<path d="M321 477.6l3.8 3.1h1.7zM324.8 480.7h1.7l.7 1.9z"/>
<path d="M314.8 479.7l1.7 1 1.4-1zM314.8 479.7l1.7 1h-2.1z"/>
</g>
<text font-size="11.6" fill="#00f" x="68.8" y="452" transform="rotate(180 68.8 452)">N</text>
<g font-size="8.1">
<text x="76.1" y="427">TITLE :</text>
<text x="202" y="427">CLIENT :</text>
<text x="311.4" y="427">PROJECT :</text>
<text x="96.2" y="440.8">RECORD ROOM</text>
<text x="87.2" y="450.6">ELEVATION LAYOUT</text>
</g>
<g font-size="7.4">
<text x="29.6" y="433.9">W</text>
<text x="8.5" y="457.2">S</text>
<text x="31.7" y="480.5">E</text>
</g>
<g font-size="7.1">
<text x="87.8" y="185.5">RECORD</text>
<text x="92.2" y="194">ROOM</text>
<text x="85.2" y="202.5">2180X1980</text>
</g>
<text font-size="6.5" x="217.1" y="471.2">AVC/TGMSIDC/IVFG/S/04</text>
<g font-size="6.4">
<text x="96" y="228.5">PLAN</text>
<text x="177.7" y="228.5">RCP PLAN</text>
<text x="291.3" y="255.5">ELEVATION-1</text>
<text x="94.7" y="361.3">ELEVATION-2</text>
<text x="194.5" y="360.6">ELEVATION-3</text>
<text x="292" y="360.6">ELEVATION-4</text>
</g>
<g font-size="5.9">
<text x="202.4" y="438.3">TELANGANA STATE MEDICAL</text>
<text x="202.3" y="445.4">SERVICES AND INFRASTRUCTURE</text>
<text x="202.1" y="452.5">DEVELOPMENT CORPORATION.</text>
<text x="244" y="491.7">SHEET</text>
<text x="285" y="491.7">16</text>
</g>
<g font-size="5.7">
<text x="314.3" y="163">SLAB</text>
<text x="324.9" y="244.5">COLUMN</text>
<text x="228.2" y="349.6">COLUMN</text>
<text x="308.3" y="349.6">FFL.</text>
<text x="316.8" y="349.6">COLUMN</text>
</g>
<g font-size="5.3">
<text x="297" y="180.3">FALSE CEILING</text>
<text x="127" y="268.5">SLAB</text>
<text x="217.3" y="267.8">SLAB</text>
<text x="308" y="267.8">SLAB</text>
<text x="314.1" y="488">ASTA</text>
</g>
<g font-size="5.2">
<text x="73.4" y="463.1">PURPOSE OF DRAWING :-</text>
<text x="76.5" y="473.1">PROPOSED</text>
<text x="121.5" y="473.1">FOR APPROVAL</text>
<text x="76.3" y="484.4">WORKING</text>
<text x="138.4" y="484.4">AS BUILT</text>
</g>
<g font-size="4.9">
<text x="297" y="218">12M SB</text>
<text x="310.1" y="435.7">IFV CENTER ON SECOND FLOOR IN</text>
<text x="310.2" y="441.6">MOTHER &amp; CHILD HOSPITAL BUILDING</text>
<text x="310.2" y="447.5">BESIDE GANDHI HOSPITAL ,</text>
<text x="310.4" y="453.4">SECUNDERABAD ,TELANGANA.</text>
<text x="199.3" y="462.8">DWG. No.:</text>
<text x="199.3" y="481.2">REV</text>
<text x="223.9" y="481.2">R4</text>
<text x="244.6" y="481.2">DATE</text>
<text x="268.1" y="481.2">04-06-2024</text>
<text x="197.3" y="490.6">SCALE</text>
<text x="222.1" y="490.6">NTS</text>
</g>
<g font-size="4.4" fill="#f00">
<text x="108.4" y="190.5">SD</text>
<text x="201.3" y="190.5">SD</text>
</g>
<text font-size="4" x="310.3" y="462">CONTRACTOR :</text>
<g font-size="3.1">
<text x="335" y="477.8">H. NO. 8-2-334/27, Plot No. 27,</text>
<text x="335" y="474.1">M/s Asta Vardhman Consortium</text>
<text x="335" y="485.3">Hyderabad - 500034</text>
<text x="335" y="481.6">Road No. 03, Banjara Hills,</text>
</g>
</svg>
